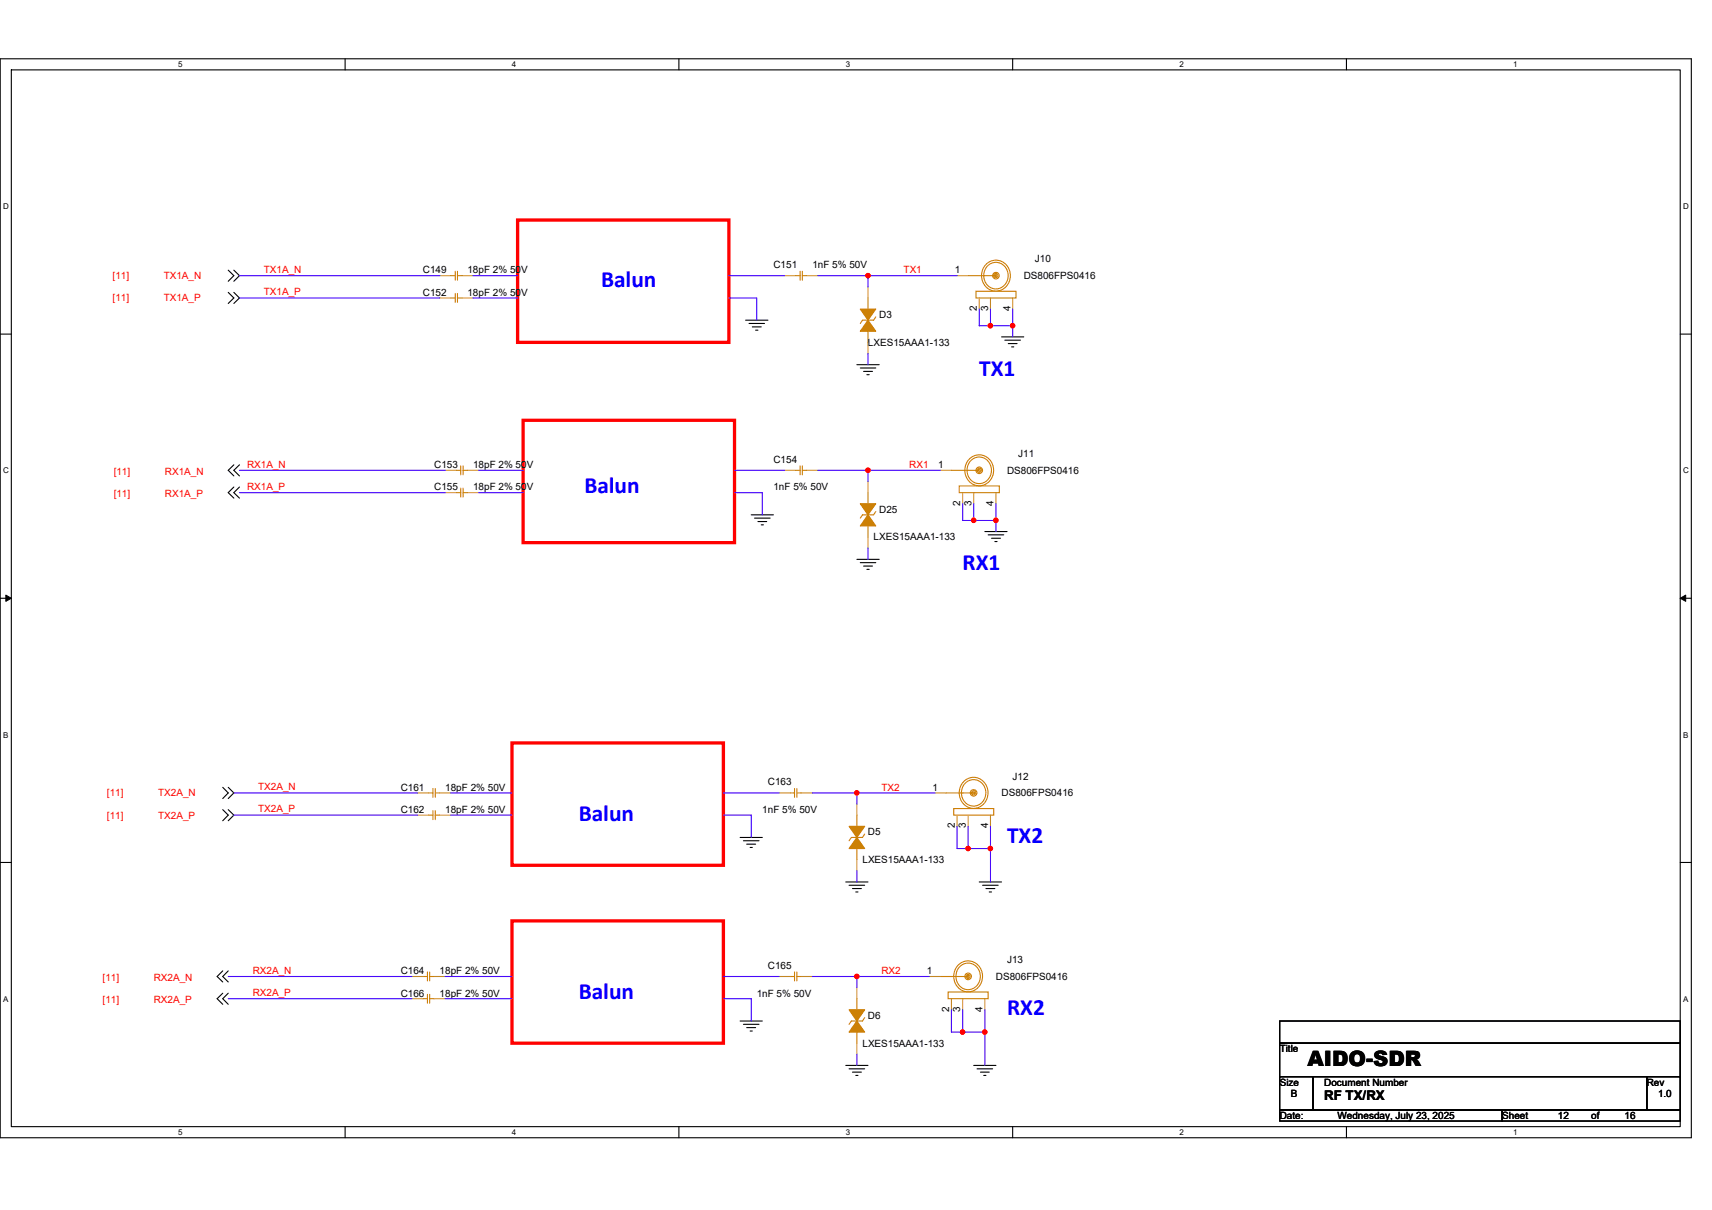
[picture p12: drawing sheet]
<svg xmlns="http://www.w3.org/2000/svg" width="297mm" height="210mm" viewBox="0 0 297 210" stroke-linecap="round" stroke-linejoin="round" font-family="sans-serif">
<path d="M0 10.2h293.5v187.2h-293.5zM2 12.1h289.5v183.4h-289.5z" fill="none" stroke="#000" stroke-width=".19"/>
<g fill="#fff">
<path d="M30.9 10.4h.8v1.6h-.8z"/>
<path d="M30.9 195.7h.8v1.6h-.8z"/>
</g>
<path d="M59.9 10.2v1.9M59.9 195.5v1.9" fill="none" stroke="#000" stroke-width=".19"/>
<g fill="#fff">
<path d="M88.8 10.4h.8v1.6h-.8z"/>
<path d="M88.8 195.7h.8v1.6h-.8z"/>
</g>
<path d="M117.8 10.2v1.9M117.8 195.5v1.9" fill="none" stroke="#000" stroke-width=".19"/>
<g fill="#fff">
<path d="M146.7 10.4h.8v1.6h-.8z"/>
<path d="M146.7 195.7h.8v1.6h-.8z"/>
</g>
<path d="M175.7 10.2v1.9M175.7 195.5v1.9" fill="none" stroke="#000" stroke-width=".19"/>
<g fill="#fff">
<path d="M204.7 10.4h.7v1.6h-.7z"/>
<path d="M204.7 195.7h.7v1.6h-.7z"/>
</g>
<path d="M233.6 10.2v1.9M233.6 195.5v1.9" fill="none" stroke="#000" stroke-width=".19"/>
<g fill="#fff">
<path d="M262.6 10.4h.7v1.6h-.7z"/>
<path d="M262.6 195.7h.7v1.6h-.7z"/>
<path d="M.5 35.1h1v1.5h-1z"/>
<path d="M292 35.1h1v1.5h-1z"/>
<path d="M.5 80.9h1v1.5h-1z"/>
<path d="M292 80.9h1v1.5h-1z"/>
</g>
<path d="M0 58h2M291.5 58h2" fill="none" stroke="#000" stroke-width=".19"/>
<g fill="#fff">
<path d="M.5 126.7h.9v1.6h-.9z"/>
<path d="M292 126.7h.9v1.6h-.9z"/>
</g>
<path d="M0 103.8h2M291.5 103.8h2" fill="none" stroke="#000" stroke-width=".19"/>
<path d="M1 103.3l1 .5-1 .6zM291.5 103.8l1-.5v1.1z" fill="#000" stroke="#000" stroke-width=".17"/>
<g fill="#fff">
<path d="M.5 172.6h.9v1.5h-.9z"/>
<path d="M292 172.6h.9v1.5h-.9z"/>
</g>
<g fill="none" stroke="#000" stroke-width=".19">
<path d="M39.6 46.9l1 .9-1 1M39.6 50.7l1 1-1 1M40.6 46.9l.9 .9-.9 1M40.6 50.7l.9 1-.9 1M129.4 55.6h3.8M130 56.1h2.6M130.5 56.7h1.6M131.1 57.3h.4M173.8 58.5h3.8M174.3 59h2.8M174.9 59.6h1.6M148.7 63.3h3.8"/>
<path d="M149.3 63.9h2.7M149.8 64.5h1.6M150.4 65h.4M175.5 60.2h.4M40.6 80.7l-1 .9 1 1M40.6 84.5l-1 1 1 .9M41.5 80.7l-.9 .9 .9 1M41.5 84.5l-.9 1 .9 .9M130.3 89.3h3.9M130.9 89.9h2.7M131.5 90.5h1.5M132.1 91.1h.4"/>
<path d="M148.7 97.1h3.8M149.3 97.6h2.7M149.8 98.2h1.6M150.4 98.8h.4M170.9 92.2h3.8M171.4 92.8h2.8M172 93.4h1.6M172.6 94h.4M38.6 136.6l1 1-1 1M39.6 136.6l1 1-1 1M0 149.7h2M38.6 140.5l1 1-1 .9"/>
<path d="M39.6 140.5l1 1-1 .9M128.4 145.3h3.9M129 145.9h2.7M129.6 146.5h1.5M130.2 147.1h.3M146.7 153.1h3.9M147.3 153.6h2.7M147.9 154.2h1.6M148.5 154.8h.4M169.9 153.1h3.9M170.5 153.6h2.7M171.1 154.2h1.5"/>
<path d="M171.6 154.8h.4M291.5 149.7h2M38.6 168.5l-.9 1 .9 .9M38.6 172.4l-.9 .9 .9 1M39.6 168.5l-1 1 1 .9M39.6 172.4l-1 .9 1 1M128.4 177.2h3.9M129 177.8h2.7M129.6 178.3h1.5M130.2 178.9h.3M222 177.2h69.5v3.8h-69.5zM146.7 184.9h3.9"/>
<path d="M147.3 185.5h2.7M147.9 186.1h1.6M148.5 186.6h.4M168.9 184.9h3.9M169.5 185.5h2.7M170.1 186.1h1.5M170.7 186.6h.4M222 181h69.5v5.8h-69.5zM222 186.8h5.8v5.8h-5.8zM222 192.6h38.6v1.9h-38.6zM227.8 186.8h57.9v5.8h-57.9zM260.6 192.6h30.9v1.9h-30.9z"/>
<path d="M285.7 186.8h5.8v5.8h-5.8z"/>
</g>
<path d="M89.8 38.2h36.7v21.2h-36.7zM90.8 72.9h36.6v21.3h-36.6zM88.8 128.9h36.7v21.3h-36.7zM88.8 159.8h36.7v21.2h-36.7z" fill="none" stroke="#f00" stroke-width=".57"/>
<g fill="none" stroke="#cc8006" stroke-width=".19">
<path d="M78.2 51.7h.8M78.2 47.8h.8M79 50.9v1.6M79 47.1v1.5M79.4 50.9v1.6M79.4 47.1v1.5M79.4 51.7h.8M79.4 47.8h.8M138.1 47.8h.7M138.8 47.1v1.5M139.2 47.1v1.5M139.2 47.8h.8"/>
<path d="M150.6 57.5v1.9M150.6 51.7v1.9M152 55l-.4 .6h-2l-.3 .5M168 47.8h4.8M169.3 50.5h7v1.2h-7zM171.2 45.7a2.57 2.57 0 0 1 3.3 .1 2.57 2.57 0 0 1 .5 3.2 2.48 2.48 0 0 1-2.8 1.4 2.48 2.48 0 0 1-1.9-2.6 2.75 2.75 0 0 1 .9-2.1zM171.3 46.2a2.15 2.15 0 0 1 2.7-.3 2.15 2.15 0 0 1 .8 2.5 2.1 2.1 0 0 1-2.3 1.7 2.1 2.1 0 0 1-1.8-2.3l.1-.6zM172.7 47.7h.2v.3h-.2zM168.3 79.5a2.57 2.57 0 0 1 3.3 .1 2.57 2.57 0 0 1 .5 3.2 2.48 2.48 0 0 1-2.8 1.4 2.48 2.48 0 0 1-1.9-2.6 2.75 2.75 0 0 1 .9-2.1zM168.4 80a2.15 2.15 0 0 1 2.7-.3 2.15 2.15 0 0 1 .8 2.5 2.1 2.1 0 0 1-2.3 1.7 2.1 2.1 0 0 1-1.8-2.3l.1-.6zM79.2 85.5h.7M79.2 81.6h.7"/>
<path d="M79.9 84.7v1.6M79.9 80.9v1.5M80.3 84.7v1.6M80.3 80.9v1.5M80.3 85.5h.8M80.3 81.6h.8M138.1 81.6h.7M138.8 80.9v1.5M139.2 80.9v1.5M139.2 81.6h.8M150.6 91.3v1.9M150.6 85.5v1.9"/>
<path d="M152 88.8l-.4 .5h-2l-.3 .6M165.1 81.6h4.8M166.4 84.3h7v1.2h-7zM74.4 137.6h.7M75.1 136.8v1.6M75.5 136.8v1.6M75.5 137.6h.8M137.1 137.6h.8M137.9 136.8v1.6M138.3 136.8v1.6M138.3 137.6h.7M164.1 137.6h4.8"/>
<path d="M167.4 135.5a2.57 2.57 0 0 1 3.2 .1 2.57 2.57 0 0 1 .6 3.2 2.47 2.47 0 0 1-2.9 1.4 2.47 2.47 0 0 1-1.9-2.6 2.76 2.76 0 0 1 1-2.1zM167.4 136a2.15 2.15 0 0 1 2.7-.3 2.15 2.15 0 0 1 .9 2.5 2.1 2.1 0 0 1-2.4 1.7 2.1 2.1 0 0 1-1.8-2.3l.1-.6zM168.8 137.5h.3v.2h-.3zM74.4 141.5h.7M75.1 140.7v1.5M75.5 140.7v1.5M75.5 141.5h.8M148.7 147.3v1.9M148.7 141.5v1.9M150 144.7l-.4 .6h-1.9l-.4 .6M165.5 140.3h6.9v1.2h-6.9zM73.4 169.5h.8"/>
<path d="M73.4 173.3h.8M74.2 168.7v1.5M74.2 172.6v1.5M74.5 168.7v1.5M74.5 172.6v1.5M74.5 169.5h.8M74.5 173.3h.8M137.1 169.5h.8M137.9 168.7v1.5M138.3 168.7v1.5M138.3 169.5h.7M148.7 179.1v1.9"/>
<path d="M148.7 173.3v1.9M150 176.6l-.4 .6h-1.9l-.4 .6M163.1 169.5h4.9M164.5 172.1h6.9v1.2h-6.9zM166.4 167.3a2.57 2.57 0 0 1 3.2 .1 2.57 2.57 0 0 1 .6 3.2 2.48 2.48 0 0 1-2.9 1.4 2.48 2.48 0 0 1-1.8-2.6 2.75 2.75 0 0 1 .9-2.1zM166.5 167.8a2.15 2.15 0 0 1 2.6-.3 2.15 2.15 0 0 1 .9 2.6 2.1 2.1 0 0 1-2.4 1.6 2.1 2.1 0 0 1-1.7-2.3v-.6zM167.8 169.3h.3v.3h-.3z"/>
<circle cx="172.8" cy="47.8" r=".38"/>
<circle cx="172.8" cy="47.8" r=".57"/>
<circle cx="169.9" cy="81.6" r=".57"/>
<circle cx="169.9" cy="81.6" r=".38"/>
<circle cx="169.9" cy="81.6" r=".18"/>
<circle cx="168.9" cy="137.6" r=".57"/>
<circle cx="168.9" cy="137.6" r=".38"/>
<circle cx="168" cy="169.4" r=".38"/>
<circle cx="168" cy="169.4" r=".57"/>
</g>
<g fill="none" stroke="#a84" stroke-width=".19">
<path d="M76.3 51.7h1.9M76.3 47.8h1.9M80.2 51.7h1.9M80.2 47.8h1.9M136.1 47.8h2M140 47.8h1.9M150.6 59.4v2M150.6 49.8v1.9M166 47.8h2M169.9 51.7v1.9M171.8 51.7v1.9M175.7 51.7v1.9"/>
<path d="M77.3 85.5h1.9M77.3 81.6h1.9M81.1 85.5h1.9M81.1 81.6h1.9M136.1 81.6h2M140 81.6h1.9M150.6 93.2v1.9M150.6 83.5v2M163.1 81.6h2M167 85.5v1.9M168.9 85.5v1.9M172.8 85.5v1.9"/>
<path d="M72.4 137.6h2M76.3 137.6h1.9M135.2 137.6h1.9M139 137.6h1.9M148.7 139.5v2M162.2 137.6h1.9M72.4 141.5h2M76.3 141.5h1.9M148.7 149.2v1.9M166 141.5v1.9M168 141.5v1.9M171.8 141.5v1.9"/>
<path d="M71.5 169.5h1.9M71.5 173.3h1.9M75.3 169.5h2M75.3 173.3h2M135.2 169.5h1.9M139 169.5h1.9M148.7 171.4v1.9M161.2 169.5h1.9M165.1 173.3v1.9M167 173.3v1.9M170.9 173.3v1.9M148.7 181v2"/>
</g>
<g fill="#cc8006" stroke="#cc8006" stroke-width=".19">
<path d="M148.7 177.2l1.3 1.9h-2.7z" fill-rule="evenodd"/>
<path d="M147.3 175.2h2.7l-1.3 2z" fill-rule="evenodd"/>
<path d="M150.6 55.6l1.4 1.9h-2.7z" fill-rule="evenodd"/>
<path d="M149.3 53.6h2.7l-1.4 2z" fill-rule="evenodd"/>
<path d="M148.7 145.3l1.3 2h-2.7z" fill-rule="evenodd"/>
<path d="M147.3 143.4h2.7l-1.3 1.9z" fill-rule="evenodd"/>
<path d="M150.6 89.3l1.4 2h-2.7z" fill-rule="evenodd"/>
<path d="M149.3 87.4h2.7l-1.4 1.9z" fill-rule="evenodd"/>
</g>
<g fill="none" stroke="#4200ff" stroke-width=".19">
<path d="M41.5 51.7h34.8M41.5 47.8h34.8M82.1 47.8h7.7M82.1 51.7h7.7M126.5 51.7h4.8v3.9M126.5 47.8h9.6M141.9 47.8h8.7M150.6 47.8v2M150.6 47.8h15.4M169.9 53.6v2.9h1.9M171.8 53.6v2.9M171.8 56.5h3.9"/>
<path d="M175.7 53.6v2.9M175.7 56.5v2M150.6 61.4v1.9M41.5 81.6h35.8M41.5 85.5h35.8M83 81.6h7.8M83 85.5h7.8M127.4 85.5h4.9v3.8M127.4 81.6h8.7M141.9 81.6h8.7M150.6 81.6h12.5M150.6 81.6v1.9"/>
<path d="M150.6 95.1v2M167 87.4v2.9h1.9M168.9 87.4v2.9M168.9 90.3h3.9M172.8 87.4v2.9M172.8 90.3v1.9M40.6 137.6h31.8M78.2 137.6h10.6M125.5 137.6h9.7M140.9 137.6h7.8M148.7 137.6h13.5M148.7 137.6v1.9"/>
<path d="M40.6 141.5h31.8M78.2 141.5h10.6M125.5 141.5h4.8v3.8M148.7 151.1v2M166 143.4v3.9h5.8M168 143.4v3.9M171.8 143.4v3.9M171.8 147.3v5.8M39.6 169.5h31.9M39.6 173.3h31.9M77.3 169.5h11.5M77.3 173.3h11.5"/>
<path d="M125.5 169.5h9.7M125.5 173.3h4.8v3.9M140.9 169.5h7.8M148.7 169.5h12.5M148.7 169.5v1.9M165.1 175.2v3.9h1.9M167 175.2v3.9M167 179.1h3.9M170.9 175.2v3.9M170.9 179.1v5.8M148.7 183v1.9"/>
</g>
<g fill="#f00" stroke="#f00" stroke-width=".19">
<circle cx="171.8" cy="56.5" r=".38"/>
<circle cx="175.7" cy="56.5" r=".38"/>
<circle cx="150.6" cy="81.6" r=".38"/>
<circle cx="168.9" cy="90.3" r=".38"/>
<circle cx="172.8" cy="90.3" r=".38"/>
<circle cx="148.7" cy="137.6" r=".38"/>
<circle cx="168" cy="147.2" r=".38"/>
<circle cx="171.8" cy="147.2" r=".38"/>
<circle cx="148.7" cy="169.4" r=".38"/>
<circle cx="167" cy="179.1" r=".38"/>
<circle cx="170.9" cy="179.1" r=".38"/>
<circle cx="150.6" cy="47.8" r=".38"/>
</g>
<g font-size="4" fill="#00f">
<text x="104.3" y="49.8">Balun</text>
<text x="169.9" y="65.2">TX1</text>
<text x="101.4" y="85.5">Balun</text>
<text x="167" y="99">RX1</text>
<text x="100.4" y="142.4">Balun</text>
<text x="174.7" y="146.3">TX2</text>
<text x="100.4" y="173.3">Balun</text>
<text x="174.7" y="176.2">RX2</text>
</g>
<text font-size="3.7" x="226.9" y="185.1">AIDO-SDR</text>
<text font-size="2.3" x="229.8" y="190.9">RF TX/RX</text>
<g font-size="1.7" fill="#f00">
<text x="45.8" y="47.3">TX1A_N</text>
<text x="156.8" y="47.5">TX1</text>
<text x="19.5" y="48.4">[11]</text>
<text x="19.5" y="52.3">[11]</text>
<text x="28.4" y="48.4">TX1A_N</text>
<text x="28.4" y="52.3">TX1A_P</text>
<text x="45.8" y="51.2">TX1A_P</text>
<text x="19.7" y="82.4">[11]</text>
<text x="28.6" y="82.4">RX1A_N</text>
<text x="42.9" y="81.1">RX1A_N</text>
<text x="157.8" y="81.2">RX1</text>
<text x="19.7" y="86.3">[11]</text>
<text x="28.6" y="86.3">RX1A_P</text>
<text x="42.9" y="85">RX1A_P</text>
<text x="44.8" y="137.1">TX2A_N</text>
<text x="152.9" y="137.2">TX2</text>
<text x="18.6" y="138.2">[11]</text>
<text x="18.6" y="142">[11]</text>
<text x="27.4" y="138.2">TX2A_N</text>
<text x="27.4" y="142">TX2A_P</text>
<text x="44.8" y="141">TX2A_P</text>
<text x="17.8" y="170.2">[11]</text>
<text x="26.7" y="170.2">RX2A_N</text>
<text x="43.9" y="169">RX2A_N</text>
<text x="43.9" y="172.8">RX2A_P</text>
<text x="152.9" y="169.1">RX2</text>
<text x="17.8" y="174.1">[11]</text>
<text x="26.7" y="174.1">RX2A_P</text>
</g>
<g font-size="1.7">
<text x="73.4" y="47.5">C149</text>
<text x="81.1" y="47.5">18pF 2% 50V</text>
<text x="134.2" y="46.5">C151</text>
<text x="140.9" y="46.5">1nF 5% 50V</text>
<text x="165.6" y="47.4">1</text>
<text x="179.6" y="45.5">J10</text>
<text x="73.4" y="51.3">C152</text>
<text x="81.1" y="51.3">18pF 2% 50V</text>
<text x="177.6" y="48.4">DS806FPS0416</text>
<text x="152.5" y="55.2">D3</text>
<text x="169.5" y="54" transform="rotate(-90 169.5 54)">2</text>
<text x="171.4" y="54" transform="rotate(-90 171.4 54)">3</text>
<text x="175.3" y="54" transform="rotate(-90 175.3 54)">4</text>
<text x="150.6" y="60">LXES15AAA1-133</text>
<text x="75.3" y="81.2">C153</text>
<text x="82.1" y="81.2">18pF 2% 50V</text>
<text x="134.2" y="80.3">C154</text>
<text x="162.7" y="81.2">1</text>
<text x="174.7" y="82.2">DS806FPS0416</text>
<text x="176.7" y="79.3">J11</text>
<text x="75.3" y="85.1">C155</text>
<text x="82.1" y="85.1">18pF 2% 50V</text>
<text x="134.2" y="85.1">1nF 5% 50V</text>
<text x="152.5" y="89">D25</text>
<text x="166.6" y="87.8" transform="rotate(-90 166.6 87.8)">2</text>
<text x="168.5" y="87.8" transform="rotate(-90 168.5 87.8)">3</text>
<text x="172.4" y="87.8" transform="rotate(-90 172.4 87.8)">4</text>
<text x="151.6" y="93.8">LXES15AAA1-133</text>
<text x="69.5" y="137.2">C161</text>
<text x="77.3" y="137.2">18pF 2% 50V</text>
<text x="133.2" y="136.2">C163</text>
<text x="161.8" y="137.2">1</text>
<text x="175.7" y="135.3">J12</text>
<text x="69.5" y="141.1">C162</text>
<text x="77.3" y="141.1">18pF 2% 50V</text>
<text x="132.3" y="141.1">1nF 5% 50V</text>
<text x="165.6" y="143.8" transform="rotate(-90 165.6 143.8)">2</text>
<text x="167.6" y="143.8" transform="rotate(-90 167.6 143.8)">3</text>
<text x="171.4" y="143.8" transform="rotate(-90 171.4 143.8)">4</text>
<text x="173.8" y="138.2">DS806FPS0416</text>
<text x="149.6" y="149.8">LXES15AAA1-133</text>
<text x="150.6" y="144.9">D5</text>
<text x="174.7" y="167.1">J13</text>
<text x="69.5" y="169.1">C164</text>
<text x="69.5" y="172.9">C166</text>
<text x="76.3" y="169.1">18pF 2% 50V</text>
<text x="76.3" y="172.9">18pF 2% 50V</text>
<text x="131.3" y="172.9">1nF 5% 50V</text>
<text x="133.2" y="168.1">C165</text>
<text x="160.8" y="169.1">1</text>
<text x="172.8" y="170">DS806FPS0416</text>
<text x="150.6" y="176.8">D6</text>
<text x="164.7" y="175.6" transform="rotate(-90 164.7 175.6)">2</text>
<text x="166.6" y="175.6" transform="rotate(-90 166.6 175.6)">3</text>
<text x="170.5" y="175.6" transform="rotate(-90 170.5 175.6)">4</text>
<text x="149.6" y="181.6">LXES15AAA1-133</text>
<text x="222" y="182.6">Title</text>
<text x="222" y="188.4">Size</text>
<text x="224" y="190.3">B</text>
<text x="229.8" y="188.4">Document Number</text>
<text x="285.7" y="188.4">Rev</text>
<text x="287.7" y="190.3">1.0</text>
<text x="222" y="194.2">Date:</text>
<text x="232.1" y="194.2">Wednesday, July 23, 2025</text>
<text x="260.6" y="194.2">Sheet</text>
<text x="270.3" y="194.2">12</text>
<text x="276.1" y="194.2">of</text>
<text x="281.9" y="194.2">16</text>
</g>
<g font-size="1.4">
<text x="30.9" y="11.7">5</text>
<text x="88.8" y="11.7">4</text>
<text x="146.7" y="11.7">3</text>
<text x="204.7" y="11.7">2</text>
<text x="262.6" y="11.7">1</text>
<text x=".5" y="36.3">D</text>
<text x="292" y="36.3">D</text>
<text x=".5" y="82.1">C</text>
<text x="292" y="82.1">C</text>
<text x=".5" y="128">B</text>
<text x="292" y="128">B</text>
<text x=".5" y="173.8">A</text>
<text x="292" y="173.8">A</text>
<text x="30.9" y="197">5</text>
<text x="88.8" y="197">4</text>
<text x="146.7" y="197">3</text>
<text x="204.7" y="197">2</text>
<text x="262.6" y="197">1</text>
</g>
</svg>
